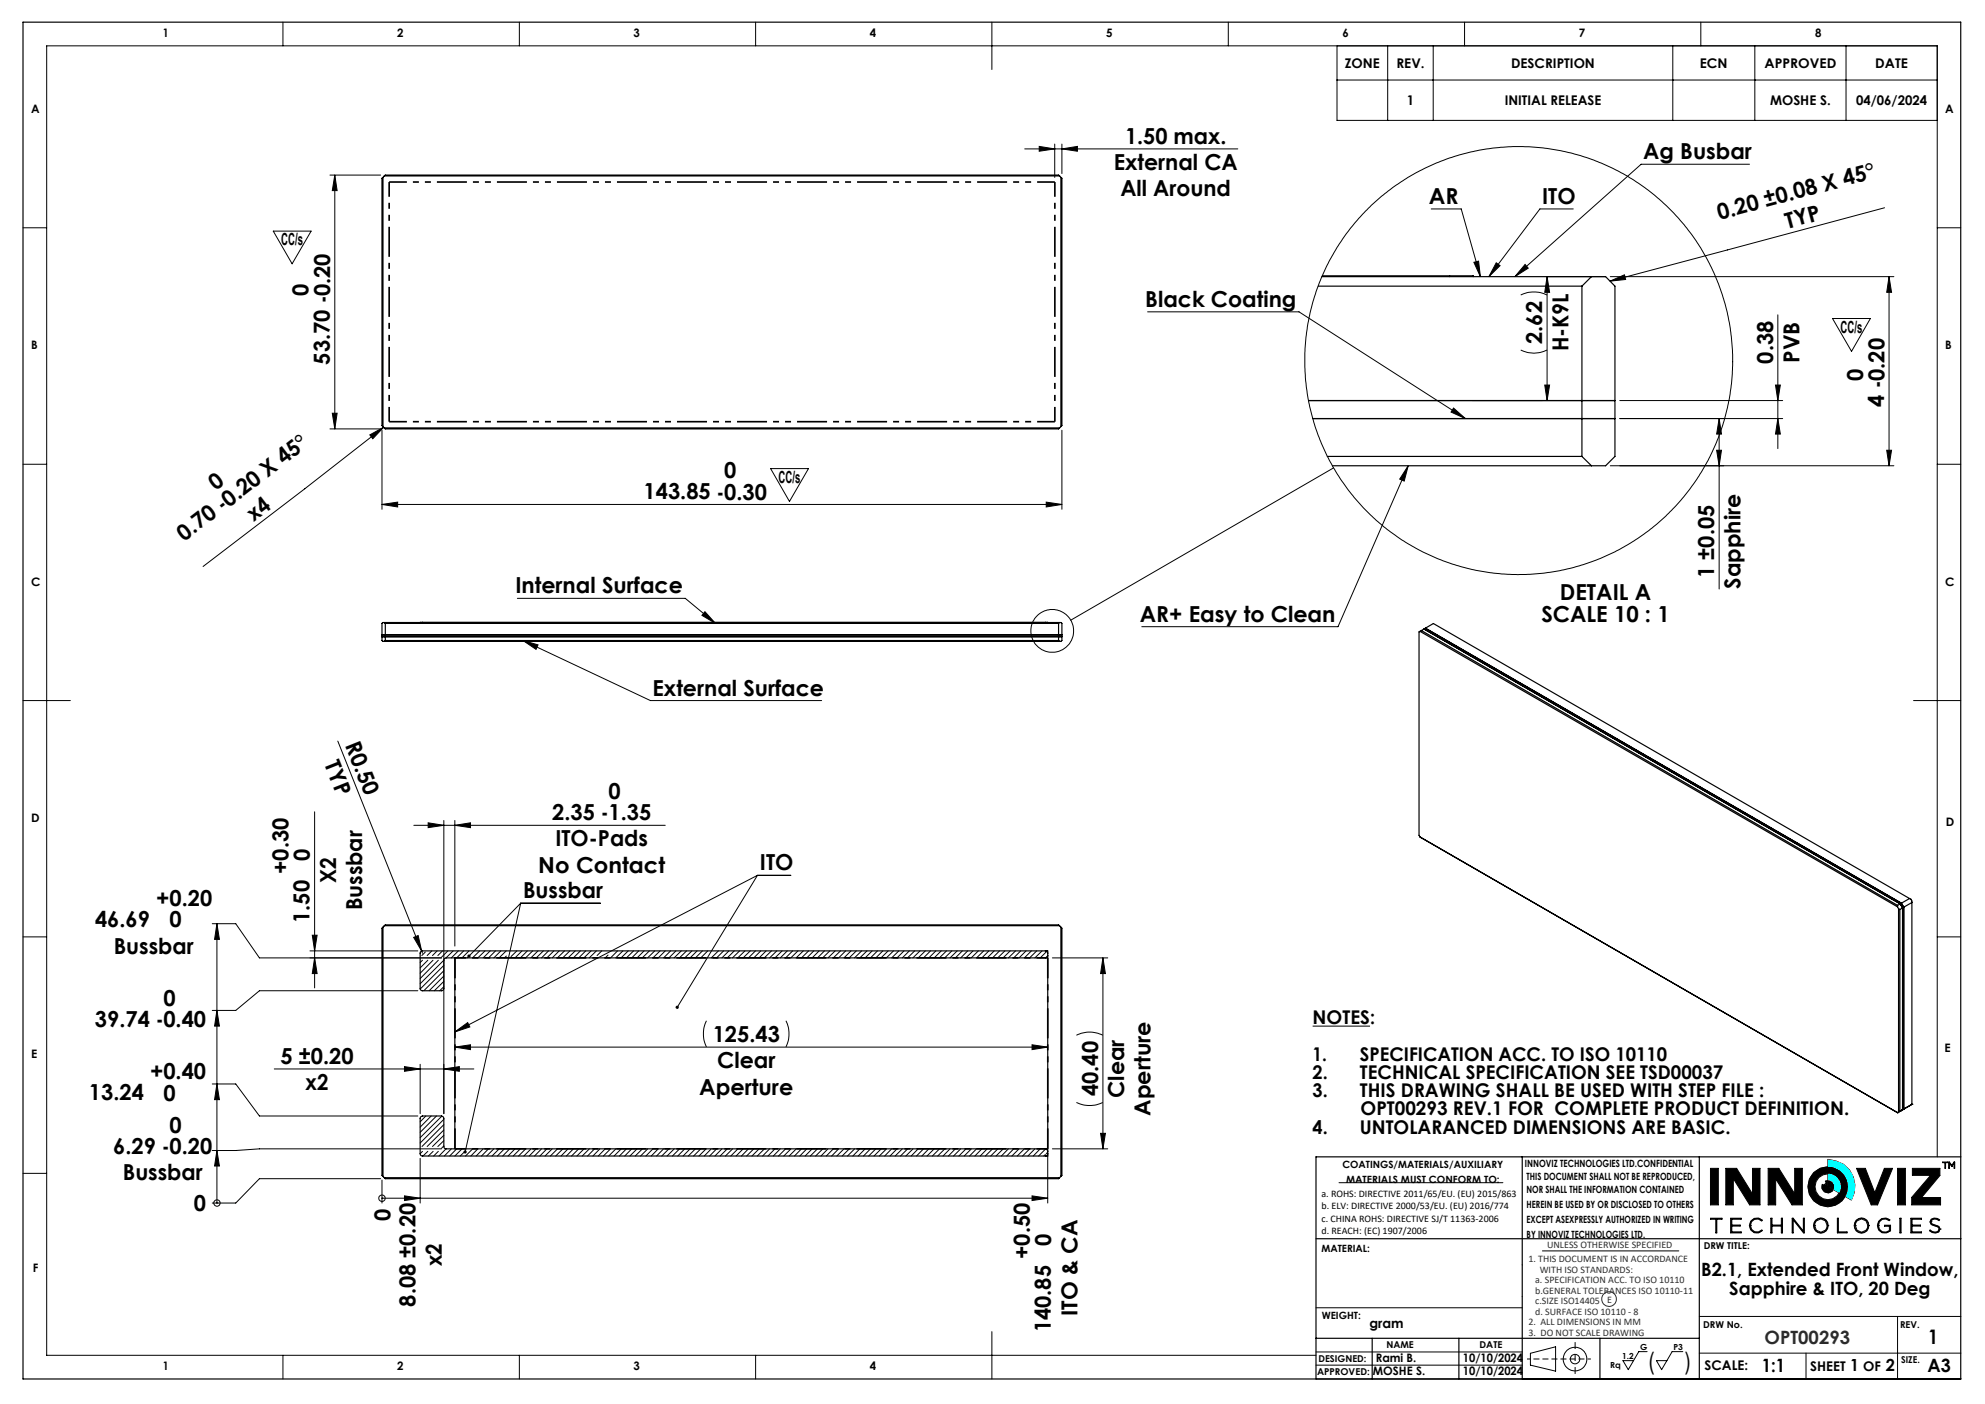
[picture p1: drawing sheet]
<svg xmlns="http://www.w3.org/2000/svg" width="420mm" height="297mm" viewBox="0 0 420 297" stroke-linecap="round" stroke-linejoin="round" font-family="sans-serif">
<g fill="none" stroke="#000" stroke-width=".25">
<path d="M81 37.5l-.2 .2v52.3l.7 .7h142.5l.7-.7v-52.3l-.2-.2M81 37.5v52.7M81.3 37.2h142.9M81.3 37.2l.2-.2h142.5l.2 .2M81.3 37.2l-.3 .3M224.2 37.2l.3 .3M224.5 37.5v52.7M279.7 58.5h60l2 2v36.1l-2 1.9h-57.8M279.8 58.3h26.9M306.7 58.3h5v.2M306.7 58.3v.2M336.7 58.5l-2 2"/>
<path d="M278.9 60.5h55.8M334.7 60.5v36.1M81.3 90.5h142.9M276.9 84.7h64.8M277.8 88.5h63.9M280.8 96.6h53.9M334.7 96.6l2 1.9M80.8 131.9l.2-.2h143.5l.2 .2v3.6l-.2 .2h-143.5l-.2-.2zM80.8 134.3h143.9M80.8 134.7h143.9M81.3 131.7l.2 .2M81.5 131.9v3.6"/>
<path d="M81.5 135.5l-.2 .2M81.5 135.5h142.5M81.5 131.9h142.5M89.4 131.7h-.5M89.4 131.7h.1M89.4 131.7h131.8M221.2 131.7h.5M221.2 131.7h.1M224 131.9v3.6M224 135.5l.2 .2M224.2 131.7l-.2 .2M300.5 133.6l-.3 .1v43l.3 .4"/>
<path d="M300.5 133.6l101 58.2M300.7 133.4l-.2 .2M300.7 133.4l100.8 58.1M301.3 133.1l100.8 58.1M301.3 133.1l-.6 .3M301.6 132.9l100.7 58.2 .5 .8M301.6 132.9l-.3 .2M301.6 132.9l1.7-1 100.7 58.2M300.5 177.1l101 58.3M81 196.1l-.2 .3v52.2l.7 .7h142.5l.7-.7v-52.2l-.2-.3M81 196.1v52.7M81.3 195.8l.2-.2h142.5l.2 .2"/>
<path d="M81.3 195.8h142.9M81.3 195.8l-.3 .3M224.2 195.8l.3 .3M224.5 196.1v52.7M401.5 191.5v.3M401.5 191.8l.2 .4M401.7 192.2l.3 .2M401.7 192.2v43.1M402 192.4v42.7l-.3 .2M402.1 191.2l.5 .8M402.1 191.2l-.6 .3M402.6 192v42.8"/>
<path d="M402.6 192l-.6 .4M402.8 191.9l-.2 .1M402.8 191.9v42.7M404 190.1l-1.9 1.1M404 190.1l.3 .1 .2 .4v43M404.5 190.9l-1.7 1M96.2 202.6v40.4M221.2 201.2l.3 .1 .2 .3M221.7 202.1l-.2 .4-.2 .1h-126.9l-.3 .2-.2 .3v6.2l-.4 .3h-4.2l-.4-.4v-7.7l.4-.3h132.4v43.3h-132.4l-.4-.3v-7.7l.5-.4h4l.5 .3v6.2l.4 .4h126.9l.3 .2 .2 .4M401.5 235.4h.1M401.7 235.3l-.2 .1M402.6 234.8l-1.1 .6"/>
<path d="M402.8 234.6l-.2 .2M402.8 234.6l-.5 .3M404.5 233.6h.1M404.5 233.6l-2.4 1.5M404.5 233.6l-.5 .3M81.3 249.1h142.9M221.7 244l-.2 .4-.3 .1M322.1 244.7v47M359.6 244.7v47M414.9 244.7h-136.5v47M278.4 262h136.5M278.4 283.1h81.2"/>
<path d="M290.3 283.1v8.6M308.7 283.1v8.6M338.5 283.1v8.6M414.9 291.7v-287h-410v287h410"/>
</g>
<g fill="none" stroke="#000" stroke-width=".21">
<path d="M59.9 4.7v5M109.9 4.7v5M159.9 4.7v5M209.9 4.7v10M259.9 4.7v5M309.9 4.7v5M359.9 4.7v5M4.9 48.2h5M57.8 48.9h8l-4 6.9zM409.9 48.2h5M387.7 67.4h8l-3.9 6.9zM4.9 98.2h5"/>
<path d="M163.1 99.1h8l-4.1 7zM409.9 98.2h5M4.9 148.2h10M404.9 148.2h10M4.9 198.2h5M409.9 198.2h5M4.9 248.2h5M283.3 250.2h34.7M361.9 247.2h1.7v7.7h-1.7zM361.9 257.7h2.4v.2h-1v2.9h-.3v-2.9h-1.1zM365.2 247.2h2.3l3.3 5.3v-5.3h1.6v7.7h-2.2l-3.4-5.5-.1 5.5h-1.5zM366.2 257.7h2.2v.2h-2v1.2h1.8v.3h-1.8v1.2h2v.2h-2.2z"/>
<path d="M370.1 259.3h.1M370.1 259.3l.3-1 .8-.6h.9l.8 .4-.2 .2-.7-.4h-.8l-.6 .5-.2 .9M370.1 259.3l.3 .9 .8 .6h.9l.8-.5-.1-.1-.7 .4h-.8l-.7-.5-.2-.8M370.4 259.3h.1M374.7 257.7h.2v1.4h2v-1.4h.3v3.1h-.3v-1.4h-2v1.4h-.2zM375.7 249.4h.1M375.7 249.4v5.5h-1.6v-7.7h2.3l3.3 5.3M375.7 249.4l3.5 5.5h2.2v-7.7h-1.7v5.3M379.2 257.7h.2l2.2 2.7v-2.7h.2v3.1h-.2l-2.2-2.7v2.7h-.2zM379.7 252.5h.1M383.7 259.3h.1M383.7 259.3a1.55 1.55 0 0 1 1.6-1.7 1.55 1.55 0 0 1 1.5 1.7"/>
<path d="M383.7 259.3a1.55 1.55 0 0 0 1.6 1.6 1.55 1.55 0 0 0 1.5-1.6M384 259.3h.1M384 259.3v-.6l.3-.4 1-.5 .9 .5 .4 1M384 259.3l.3 .9 1 .5 .9-.5 .4-.9M386.2 249.8l.9-.1 .7 .6 .3 .8-.4 .9-.8 .4-.9-.3-.5-.7 .1-.9 .4 .1 .3-.3zM386.6 259.3h.1M386.8 245.2a5.7 5.7 0 0 1 4.9 8.7l-4.9-2.9zM386.8 259.3h.1M388.8 257.7h.2v2.9h1.8v.2h-2zM392.3 259.3h.1M392.3 259.3a1.55 1.55 0 0 1 1.6-1.7 1.55 1.55 0 0 1 1.5 1.7M392.3 259.3a1.55 1.55 0 0 0 1.6 1.6 1.55 1.55 0 0 0 1.5-1.6"/>
<path d="M392.6 259.3h.1M392.6 259.3v-.6l.3-.4 1-.5 .9 .5 .4 1M392.6 259.3l.3 .9 1 .5 .9-.5 .4-.9M392.8 247.2h1.9l2 5.1 2-5.1h1.7l-3.1 7.7h-1.4zM395.2 259.3h.1M395.4 259.3h.1M396.7 252.3h.1M397.2 259.3h.1M397.2 259.3a1.59 1.59 0 0 1 1-1.5 1.59 1.59 0 0 1 1.7 .3l-.2 .1-.7-.3h-.7l-.6 .6-.2 .8M397.2 259.3l.3 .9 .7 .6h1l.8-.4v-1.2h-1.3v.2h1.1v.9l-.7 .3h-.8l-.6-.6-.2-.7M397.5 259.3h.1M401.5 247.2h1.7v7.7h-1.7z"/>
<path d="M402 257.7h.2v3.1h-.2zM404.3 257.7h2.2v.2h-1.9v1.2h1.7v.3h-1.7v1.2h1.9v.2h-2.2zM404.6 247.2h5.9v1.5l-3.9 4.6h4v1.6h-6.1v-1.6l4-4.7h-3.9zM408.3 258.5h.1M408.3 258.5l.3 .5 1.3 .5 .4 .5M408.6 258.4h.1M408.6 258.4a1.01 1.01 0 0 1 1.7-.2l.1-.2a1.24 1.24 0 0 0-2.1 .5M408.6 258.4l.1 .4 .3 .2 1.2 .4 .3 .6M409.9 244.7v-235h-400v277h268.5M410.5 260l-.3 .6-.7 .2-.7-.1-.6-.4 .2-.1 .5 .3 .5 .1 .6-.1 .3-.5M410.5 260h.1M411.1 245.8h1v.2h-.4v1.1h-.2v-1.1h-.4z"/>
<path d="M412.3 245.8l.7 .7 .6-.7v1.3h-.1v-1l-.5 .7-.5-.7v1h-.2zM413 246.8h.1M278.4 276.6h43.7M326.4 264.6h28.8M359.6 278.5h55.3M401.5 278.5v13.2M410.3 260h.1M59.9 286.7v5M109.9 286.7v5M159.9 286.7v5M209.9 281.7v10M278.4 288.8h43.7"/>
<path d="M278.4 286h43.7M323.8 286.3l5.3-1.4v5.2l-5.3-1.3zM359.6 286.2h55.3M382.1 286.2v5.5"/>
<circle cx="321.3" cy="76.3" r="45.3"/>
<circle cx="386.8" cy="251" r="4.2"/>
<circle cx="386.8" cy="251" r="2.73"/>
<circle cx="333.2" cy="287.5" r="2.5"/>
<circle cx="333.3" cy="287.5" r="1.01"/>
</g>
<path d="M333.3 283.9v6.7" fill="none" stroke="#000" stroke-width=".21" stroke-dasharray="15.2 1.3 1.3 1.3" stroke-dashoffset="13.8" stroke-linecap="butt"/>
<path d="M323.1 287.5h13.5" fill="none" stroke="#000" stroke-width=".21" stroke-dasharray="1.3 .6" stroke-dashoffset=".5" stroke-linecap="butt"/>
<g fill="#000">
<path d="M361.9 247.2v7.7h1.7v-7.7zM374.1 247.2v7.7h1.6v-5.5l3.5 5.5h2.2v-7.7h-1.7v5.3l-3.3-5.3zM383.8 248a4.2 4.2 0 0 0 .4 6.4 4.2 4.2 0 0 0 6.3-1.3l-1.4-.8a2.73 2.73 0 0 1-4.7 .1 2.73 2.73 0 0 1 2.4-4.1v-1.5a4.2 4.2 0 0 0-3 1.2zM386.8 246.8v1.5a2.71 2.71 0 0 1 2.3 4l1.4 .8a4.2 4.2 0 0 0-3.7-6.3zM386.2 249.8l.2 .5-.2 .3h-.4l-.2-.1a1.33 1.33 0 0 0 .6 1.7 1.33 1.33 0 0 0 1.7-.5l-1.1-.7v-1.3zM392.8 247.2l3.1 7.7h1.4l3.1-7.7h-1.7l-2 5.1-2-5.1zM401.5 247.2v7.7h1.7v-7.7zM404.6 247.2v1.4h3.9l-4 4.7v1.6h6.1v-1.6h-4l3.9-4.6v-1.5z" fill-rule="evenodd"/>
<path d="M365.2 247.2h2.3l3.3 5.3v-5.3h1.6v7.7h-2.2l-3.4-5.5-.1 5.5h-1.5z" fill-rule="evenodd"/>
<path d="M386.8 249.7v1.3l1.1 .7a1.36 1.36 0 0 0-1.1-2zM411.1 245.8v.2h.4v1.1h.2v-1.1h.4v-.2zM361.9 257.7v.2h1.1v2.9h.3v-2.9h1v-.2zM366.2 257.7v3.1h2.2v-.2h-2v-1.2h1.8v-.3h-1.8v-1.2h2v-.2zM370.6 258.1a1.61 1.61 0 0 0 0 2.3 1.61 1.61 0 0 0 2.3-.1l-.1-.1a1.37 1.37 0 0 1-2 .1 1.37 1.37 0 0 1 0-2 1.37 1.37 0 0 1 1.9 0l.2-.2a1.66 1.66 0 0 0-2.3 0zM374.7 257.7v3.1h.2v-1.4h2v1.4h.3v-3.1h-.3v1.4h-2v-1.4zM383.9 259.2a1.37 1.37 0 0 1 2.7 0 1.37 1.37 0 0 1-2.7 0zM383.7 259.2a1.6 1.6 0 0 0 3.2 0 1.6 1.6 0 0 0-3.2 0zM388.8 257.7v3.1h2v-.2h-1.8v-2.9zM392.9 258.3a1.35 1.35 0 0 1 2 0 1.35 1.35 0 0 1-.3 2 1.35 1.35 0 0 1-1.9-.4l-.1-.8zM392.3 259.2a1.6 1.6 0 0 0 3.2 0 1.6 1.6 0 0 0-3.2 0zM397.8 258a1.64 1.64 0 0 0-.2 2.4 1.64 1.64 0 0 0 2.4 0v-1.2h-1.3v.2h1.1v.9a1.38 1.38 0 0 1-1.9 0 1.38 1.38 0 0 1-.1-1.9 1.38 1.38 0 0 1 1.9-.2l.2-.1a1.73 1.73 0 0 0-2.1-.1zM402 257.7v3.1h.2v-3.1zM404.3 257.7v3.1h2.2v-.2h-1.9v-1.2h1.7v-.3h-1.7v-1.2h1.9v-.2zM379.2 257.7h.2l2.2 2.7v-2.7h.2v3.1h-.2l-2.2-2.7v2.7h-.2zM408.5 258a1.51 1.51 0 0 1 1.9 0l-.2 .2a.91 .91 0 0 0-.9-.4 .91 .91 0 0 0-.7 .7l.2 .4 1.2 .4 .4 .3a.92 .92 0 0 1-.2 1.1 .92 .92 0 0 1-1.1 .1l-.7-.3-.2-.2 .2-.1a1.13 1.13 0 0 0 1.9-.1l-.2-.5-1.2-.4-.5-.3-.1-.4zM412.3 245.8l.7 .7 .6-.7v1.3h-.1v-1l-.5 .7-.5-.7v1h-.2z" fill-rule="evenodd"/>
</g>
<path d="M386.8 248.3v1.4a1.36 1.36 0 0 1 1.1 2l1.2 .6a2.71 2.71 0 0 0-2.3-4zM386.8 245.2v1.6a4.2 4.2 0 0 1 3.7 6.3l1.2 .8a5.8 5.8 0 0 0-4.9-8.7z" fill-rule="evenodd" fill="#0ff"/>
<g fill="none" stroke="#000" stroke-width=".21">
<path d="M282.9 9.7h127v15.8h-127zM282.9 16.9h127M293.6 9.7v15.8M303.2 9.7v15.8M353.9 9.7v15.8M371.3 9.7v15.8M390.6 9.7v15.8M69.8 37h10.7M70.8 37l.5 3.3h-1zM70.8 37v53.7M216.8 31.5h45.1M219.9 31l3.3 .5-3.3 .5z"/>
<path d="M223.2 30.5v7M224.7 31.5l3.3-.5v1zM224.7 30.5v6.2M370.2 34.7h-23l-26.7 23.8M302.8 44.2h6.4l4 14.3M311.9 55.5l.9-.3 .4 3.3zM316.6 55.6l.8 .6-2.4 2.3zM322.7 55.9l.7 .8-2.9 1.8zM327.3 58.5h12.4M327.3 58.5l.6 3.3h-1.1zM327.3 58.5v26.2M332.9 44.2h-7.1l-10.8 14.3"/>
<path d="M340.6 59.5l3.1-1.4 .3 1zM340.7 58.5h60M398.7 44l-58.1 15.5M399.7 58.5v40M399.7 58.5l.5 3.3h-1zM242.8 66h32l35.3 22.5M321.8 74a6.1 6.1 0 0 0 5.5 0M321.8 62.4a6.4 6.4 0 0 1 5.5 0M376.2 66.6v28.3M69.8 90.7h10.7M70.3 87.4h1l-.5 3.3zM78.2 92l3-1.6-2.3 2.4z"/>
<path d="M80.8 91v16.7M81.2 90.4l-16.7 13-21.5 16.4M224.7 91v16.7M282.2 99l-55.6 32.2M298 98.5l-.9 3.3-.9-.5zM298 98.5l-14.9 34.1h-41.5M307.6 86.3l2.5 2.2-3.1-1.3zM311.5 84.7h14.9M326.8 81.5h1.1l-.6 3.2zM340.7 98.5h60M342.7 84.7h34.5M363.2 95.2h1l-.5 3.3z"/>
<path d="M363.7 88.5l.5 3.3h-1zM363.7 88.5v36.1M375.7 81.5h1l-.5 3.2zM376.2 88.5l.5 3.3h-1zM377.2 88.5h-34.5M399.2 95.2h1l-.5 3.3zM80.8 106.7l3.3-.5v1zM80.8 106.7h143.9M221.4 106.2l3.3 .5-3.3 .5zM109.5 126.6h35.5l6.4 5.3M110.7 135.5l3.1 .9-.4 1zM110.7 135.5l26.9 12.7h36.2"/>
<path d="M149.2 129.4l2.2 2.5-2.9-1.7zM71.5 156.8l17.7 44.4M66.6 171.7v37.3M87.6 174.6h53.2M90.6 174.1l3.3 .5-3.3 .5zM93.9 173.6v62M96.2 174.6l3.4-.5v1zM96.2 173.6v26.5M44.9 195.4h5l5 7.2h38.5M45.9 195.4v59.1M45.9 195.4l.5 3.3h-1zM66.1 197.8h1l-.5 3.4z"/>
<path d="M87.5 198.3l1-.4 .7 3.3zM110.2 191.1h16.8M110.2 191.1l-11 11.1M110.2 191.1l-11.8 52.6M160.3 185.2h7M160.3 185.2l-17 27.9M160.3 185.2l-64.1 33.1M45.9 213.7l.5 3.4h-1zM65.6 201.2h22.8M66.6 202.6l.5 3.3h-1zM88.4 209.6h-33.5l-5 4.1h-5M89.2 201.2l.2 .4"/>
<path d="M89.4 203.1l-.5 .5M90 201.4l-.7 .7M90.5 203.1l-1.6 1.6M91.4 201.2l-1 .9M91.6 203.1l-2.7 2.8M92.5 201.2l-1 .9M92.7 203.1l-3.8 3.9M93.6 201.2l-1 .9M93.9 203.1l-5 5M93.9 204.2l-5 5M93.9 205.3l-4.2 4.3M93.9 206.5l-3.1 3.1"/>
<path d="M93.9 207.6l-2 2M93.9 208.7l-.9 .9M94.8 201.2l-1.4 1.3M95.9 201.2l-1.5 1.4M96.2 218.3l2.8-2 .4 .9zM97 201.2l-1.5 1.4M98.1 201.2l-1.5 1.4M99.2 201.2l-1.4 1.4M99.2 202.3l-.4 .3M101.5 201.2l-1.5 1.4M102.6 201.2l-1.5 1.4M103.7 201.2l-1.5 1.4"/>
<path d="M104.8 201.2l-1.4 1.4M106 201.2l-1.5 1.4M107.1 201.2l-1.5 1.4M107.1 202.2l-.4 .4M109.4 201.2l-1.3 1.1M110.5 201.2l-1.5 1.4M111.6 201.2l-1.5 1.4M112.7 201.2l-1.5 1.4M113.8 201.2l-1.5 1.4M115 201.2l-1.5 1.4M116.1 201.2l-1.5 1.4M117.2 201.2l-1.5 1.4"/>
<path d="M118.3 201.2l-1.5 1.4M119.5 201.2l-1.6 1.4M120.6 201.2l-1.5 1.4M121.7 201.2l-1.5 1.4M122.8 201.2l-1.5 1.4M123.9 201.2l-1.5 1.4M125.1 201.2l-1.6 1.4M126.2 201.2l-1.5 1.4M127.3 201.2l-1 .9M128.7 202l-.6 .6M130.7 201.2l-1.5 1.4M131.8 201.2l-1.5 1.4"/>
<path d="M132.9 201.2l-1.5 1.4M134.1 201.2l-1.6 1.4M135.1 201.2l-1.4 1.4M136.3 201.2l-1.5 1.4M137.4 201.2l-1.5 1.4M138.5 201.2l-1.5 1.4M139.7 201.2l-1.6 1.4M140.8 201.2l-1.5 1.4M141.9 201.2l-1.5 1.4M143 201.2l-1.5 1.4M144.1 201.2l-1.5 1.4M145.3 201.2l-1.5 1.4"/>
<path d="M146.4 201.2l-1.5 1.4M147.5 201.2l-1.5 1.4M148.6 201.2l-1.5 1.4M149.5 215.9a6.4 6.4 0 0 0 0 5.6M149.8 201.2l-1.5 1.4M152 201.2l-1.5 1.4M153.1 201.2l-1.5 1.4M154.2 201.2l-1.4 1.4M155.4 201.2l-1.5 1.4M156.5 201.2l-1.5 1.4M157.6 201.2l-1.5 1.4M158.8 201.2l-1.6 1.4"/>
<path d="M159.8 201.2l-1.4 1.4M161 201.2l-1.5 1.4M162.1 201.2l-1.5 1.4M163.2 201.2l-1.5 1.4M164.4 201.2l-1.6 1.4M165.5 201.2l-1.5 1.4M166.3 215.9a6.4 6.4 0 0 1 0 5.6M166.6 201.2l-1.5 1.4M167.7 201.2l-1.5 1.4M168.8 201.2l-1.5 1.4M170 201.2l-1.5 1.4M171.1 201.2l-1.5 1.4"/>
<path d="M172.2 201.2l-1.5 1.4M173.3 201.2l-1.5 1.4M174.4 201.2l-1.4 1.4M175.6 201.2l-1.5 1.4M176.7 201.2l-1.5 1.4M177.8 201.2l-1.5 1.4M178.9 201.2l-1.5 1.4M180.1 201.2l-1.5 1.4M181.2 201.2l-1.5 1.4M182.3 201.2l-1.5 1.4M183.4 201.2l-1.5 1.4M184.5 201.2l-1.4 1.4"/>
<path d="M185.7 201.2l-1.5 1.4M186.8 201.2l-1.5 1.4M187.9 201.2l-1.5 1.4M189.1 201.2l-1.6 1.4M190.2 201.2l-1.5 1.4M191.3 201.2l-1.5 1.4M192.4 201.2l-1.5 1.4M193.5 201.2l-1.5 1.4M194.7 201.2l-1.6 1.4M195.8 201.2l-1.5 1.4M196.9 201.2l-1.5 1.4M198 201.2l-1.5 1.4"/>
<path d="M199.1 201.2l-1.4 1.4M200.3 201.2l-1.5 1.4M201.4 201.2l-1.5 1.4M202.5 201.2l-1.5 1.4M203.6 201.2l-1.5 1.4M204.8 201.2l-1.5 1.4M205.9 201.2l-1.5 1.4M207 201.2l-1.5 1.4M208.1 201.2l-1.5 1.4M209.2 201.2l-1.4 1.4M210.4 201.2l-1.5 1.4M211.5 201.2l-1.5 1.4"/>
<path d="M212.6 201.2l-1.5 1.4M213.7 201.2l-1.5 1.4M214.9 201.2l-1.5 1.4M216 201.2l-1.5 1.4M217.1 201.2l-1.5 1.4M218.2 201.2l-1.5 1.4M219.4 201.2l-1.6 1.4M220.5 201.2l-1.5 1.4M221.5 201.3l-1.4 1.3M221.7 202.2l-.5 .4M222.7 202.6h11.7M227.8 219a6.1 6.1 0 0 1 5.5 0"/>
<path d="M233.4 202.6l.5 3.3h-1zM233.4 202.6v40.4M277.7 217.1h12.2M44.9 229.3h5l5 6.8h33.5M45.9 229.3l.5 3.3h-1zM58 226.1h42.3M85.6 225.6l3.3 .5-3.3 .5zM88.9 225.1v10.5M90.1 236.1l-1.2 1.2M91.2 236.1l-2.3 2.3M92.4 236.1l-3.5 3.4M93.5 236.1l-4.6 4.6"/>
<path d="M93.9 236.8l-5 5M93.9 237.9l-4.6 4.6M93.9 239l-3.5 3.5M93.9 226.1l3.3-.5v1zM96.2 221.5h125.5M96.2 221.5l3.4-.5v1zM218.4 221l3.3 .5-3.3 .5zM227.8 233.2a6.4 6.4 0 0 0 5.5 0M232.9 239.7h1l-.5 3.3zM45.9 254.5h.1M45.9 243.4l.5 3.3h-1zM80.5 249.3h-25.6l-5 5.2h-5"/>
<path d="M80.8 253.5h.1M80.8 249.6v4.9M80.8 253.5h140.9M85.6 253l3.3 .5-3.3 .5zM88.9 245v9.5M89.4 243.6l-.5 .4M90.5 243.6l-1 .9M91.7 243.6l-1.1 .9M92.7 243.6l-.9 .9M93.4 243h-38.5l-5 .4h-5M93.9 240.2l-2.4 2.3M93.9 241.3l-1.3 1.2"/>
<path d="M93.9 242.4l-.5 .5M94.4 243l-1.5 1.5M95.5 243l-1.5 1.5M96.6 243l-1.5 1.5M97.8 243l-1.6 1.5M98.3 243.7l-.9 .8M100 243l-1.5 1.5M101.1 243l-1.5 1.5M102.2 243l-1.4 1.5M103.4 243l-1.5 1.5M104.5 243l-1.5 1.5M105.6 243l-1.5 1.5"/>
<path d="M106.7 243l-1.5 1.5M107.8 243l-1.4 1.5M109 243l-1.5 1.5M110.1 243l-1.5 1.5M111.2 243l-1.5 1.5M112.4 243l-1.6 1.5M113.5 243l-1.5 1.5M114.6 243l-1.5 1.5M115.7 243l-1.5 1.5M116.8 243l-1.5 1.5M118 243l-1.5 1.5M119.1 243l-1.5 1.5"/>
<path d="M120.2 243l-1.5 1.5M121.3 243l-1.5 1.5M122.4 243l-1.5 1.5M123.6 243l-1.5 1.5M124.7 243l-1.5 1.5M125.8 243l-1.5 1.5M126.9 243l-1.5 1.5M128.1 243l-1.5 1.5M129.2 243l-1.5 1.5M130.3 243l-1.5 1.5M131.4 243l-1.5 1.5M132.5 243l-1.4 1.5"/>
<path d="M133.7 243l-1.5 1.5M134.8 243l-1.5 1.5M135.9 243l-1.5 1.5M137.1 243l-1.6 1.5M138.1 243l-1.4 1.5M139.3 243l-1.5 1.5M140.4 243l-1.5 1.5M141.5 243l-1.5 1.5M142.7 243l-1.6 1.5M143.8 243l-1.5 1.5M144.9 243l-1.5 1.5M146 243l-1.5 1.5"/>
<path d="M147.1 243l-1.5 1.5M148.3 243l-1.5 1.5M149.4 243l-1.5 1.5M150.5 243l-1.5 1.5M151.6 243l-1.5 1.5M152.8 243l-1.5 1.5M153.9 243l-1.5 1.5M155 243l-1.5 1.5M156.1 243l-1.5 1.5M157.2 243l-1.4 1.5M158.4 243l-1.5 1.5M159.5 243l-1.5 1.5"/>
<path d="M160.6 243l-1.5 1.5M161.7 243l-1.5 1.5M162.8 243l-1.4 1.5M164 243l-1.5 1.5M165.1 243l-1.5 1.5M166.2 243l-1.5 1.5M167.4 243l-1.6 1.5M168.5 243l-1.5 1.5M169.6 243l-1.5 1.5M170.7 243l-1.5 1.5M171.8 243l-1.4 1.5M173 243l-1.6 1.5"/>
<path d="M174.1 243l-1.5 1.5M175.2 243l-1.5 1.5M176.3 243l-1.5 1.5M177.4 243l-1.4 1.5M178.6 243l-1.5 1.5M179.7 243l-1.5 1.5M180.8 243l-1.5 1.5M181.9 243l-1.5 1.5M183.1 243l-1.5 1.5M184.2 243l-1.5 1.5M185.3 243l-1.5 1.5M186.4 243l-1.5 1.5"/>
<path d="M187.6 243l-1.5 1.5M188.7 243l-1.5 1.5M189.8 243l-1.5 1.5M190.9 243l-1.5 1.5M192.1 243l-1.6 1.5M193.2 243l-1.5 1.5M194.3 243l-1.5 1.5M195.4 243l-1.5 1.5M196.5 243l-1.4 1.5M197.7 243l-1.6 1.5M198.8 243l-1.5 1.5M199.9 243l-1.5 1.5"/>
<path d="M201 243l-1.5 1.5M202.1 243l-1.4 1.5M203.3 243l-1.5 1.5M204.4 243l-1.5 1.5M205.5 243l-1.5 1.5M206.6 243l-1.5 1.5M207.8 243l-1.5 1.5M208.9 243l-1.5 1.5M210 243l-1.5 1.5M211.1 243l-1.5 1.5M212.3 243l-1.6 1.5M213.4 243l-1.5 1.5"/>
<path d="M214.5 243l-1.5 1.5M215.6 243l-1.5 1.5M216.7 243l-1.5 1.5M217.9 243l-1.5 1.5M218.4 253l3.3 .5-3.3 .5zM219 243l-1.5 1.5M220.1 243l-1.5 1.5M221.2 244.2l-.4 .3M221.2 243.1l-1.5 1.4M221.7 244v10.5M221.7 243.7l-.3 .3M222.7 243h11.7"/>
<path d="M348.5 285.9h-1.8l-2.2 3.8-1.1-1.9h2.2M356.1 285.9h-2.3l-2.2 3.8-1.1-1.9h2.2"/>
<circle cx="222.6" cy="133.5" r="4.5"/>
<circle cx="45.9" cy="254.5" r=".68"/>
<circle cx="80.8" cy="253.5" r=".68"/>
</g>
<circle cx="340.5" cy="274.8" r="1.55" fill="none" stroke="#2c2c2c" stroke-width=".21"/>
<path d="M221.7 202.6h-125.4M221.7 243h-125.4" fill="none" stroke="#000" stroke-width=".35" stroke-dasharray="6.3 1.3 1.3 1.3 1.3 1.3" stroke-dashoffset="4" stroke-linecap="butt"/>
<path d="M96.3 243v-40.4M221.7 243v-40.4" fill="none" stroke="#000" stroke-width=".35" stroke-dasharray="6.3 1.3 1.3 1.3 1.3 1.3" stroke-dashoffset="2" stroke-linecap="butt"/>
<path d="M82.3 38.5v50.7M223.2 89.2v-50.7" fill="none" stroke="#000" stroke-width=".35" stroke-dasharray="6.3 1.3 1.3 1.3 1.3 1.3" stroke-dashoffset="3.2" stroke-linecap="butt"/>
<path d="M223.2 38.5h-140.9M82.3 89.2h140.9" fill="none" stroke="#000" stroke-width=".35" stroke-dasharray="6.3 1.3 1.3 1.3 1.3 1.3" stroke-dashoffset="2.6" stroke-linecap="butt"/>
<g fill="#000">
<path d="M340.6 59.5l3.1-1.4 .3 1zM78.2 92l3-1.6-2.3 2.4zM87.5 198.3l1-.4 .7 3.3z"/>
<path d="M70.8 37l.5 3.3h-1zM70.3 87.4h1l-.5 3.3zM66.1 197.8h1l-.5 3.4zM66.6 202.6l.5 3.3h-1zM399.7 58.5l.5 3.3h-1zM399.2 95.2h1l-.5 3.3zM327.3 58.5l.6 3.3h-1.1zM326.8 81.5h1.1l-.6 3.2z"/>
<path d="M224.7 31.5l3.3-.5v1zM219.9 31l3.3 .5-3.3 .5z"/>
<path d="M363.2 95.2h1l-.5 3.3zM363.7 88.5l.5 3.3h-1z"/>
<path d="M376.2 88.5l.5 3.3h-1zM375.7 81.5h1l-.5 3.2z"/>
<path d="M80.8 106.7l3.3-.5v1zM221.4 106.2l3.3 .5-3.3 .5zM110.7 135.5l3.1 .9-.4 1zM149.2 129.4l2.2 2.5-2.9-1.7zM85.6 225.6l3.3 .5-3.3 .5zM93.9 226.1l3.3-.5v1zM99 202l-.1 .2 .1 .3 .2-.3-.2 .3a.34 .34 0 0 0 .4 0 .34 .34 0 0 0 .1-.5 .34 .34 0 0 0-.5 0zM98.2 243.4l-.1 .3 .3 .3v-.3v.3a.34 .34 0 0 0 .3-.4 .34 .34 0 0 0-.5-.2zM143.1 212.8l-.1 .5 .1 .1 .2-.3-.2 .3a.34 .34 0 0 0 .5-.4 .34 .34 0 0 0-.5-.2zM96.2 218.3l2.8-2 .4 .9zM316.6 55.6l.8 .6-2.4 2.3zM322.7 55.9l.7 .8-2.9 1.8zM311.9 55.5l.9-.3 .4 3.3zM307.6 86.3l2.5 2.2-3.1-1.3zM298 98.5l-.9 3.3-.9-.5z"/>
<path d="M90.6 174.1l3.3 .5-3.3 .5zM96.2 174.6l3.4-.5v1z"/>
<path d="M233.4 202.6l.5 3.3h-1zM232.9 239.7h1l-.5 3.3z"/>
<path d="M96.2 221.5l3.4-.5v1zM218.4 221l3.3 .5-3.3 .5zM45.9 229.3l.5 3.3h-1zM45.9 213.7l.5 3.4h-1zM45.9 243.4l.5 3.3h-1zM45.9 195.4l.5 3.3h-1z"/>
<path d="M85.6 253l3.3 .5-3.3 .5zM218.4 253l3.3 .5-3.3 .5z"/>
</g>
<g font-size="5.6">
<text x="348.7" y="289.8">(</text>
<text x="356.3" y="289.8">)</text>
</g>
<g font-size="4.7">
<text x="235.6" y="36">External CA</text>
<text x="238" y="30.4">1.50 max.</text>
<text x="347.7" y="33.7">Ag Busbar</text>
<text x="237.1" y="41.5">All Around</text>
<text x="302.3" y="43.1">AR</text>
<text x="326.3" y="43.1">ITO</text>
<text x="363.8" y="46.5" transform="rotate(-15 363.8 46.5)">0.20 ±0.08 X 45°</text>
<text x="378.2" y="48.4" transform="rotate(-15 378.2 48.4)">TYP</text>
<text x="65.3" y="62.6" transform="rotate(-90 65.3 62.6)">0</text>
<text x="242.3" y="64.9">Black Coating</text>
<text x="69.8" y="77.1" transform="rotate(-90 69.8 77.1)">53.70 -0.20</text>
<text x="326.3" y="72.7" transform="rotate(-90 326.3 72.7)">2.62</text>
<text x="331.9" y="74.3" transform="rotate(-90 331.9 74.3)">H-K9L</text>
<text x="375.2" y="76.9" transform="rotate(-90 375.2 76.9)">0.38</text>
<text x="380.7" y="76.8" transform="rotate(-90 380.7 76.8)">PVB</text>
<text x="394.2" y="80.6" transform="rotate(-90 394.2 80.6)">0</text>
<text x="398.7" y="86" transform="rotate(-90 398.7 86)">4 -0.20</text>
<text x="153.2" y="101.2">0</text>
<text x="45.7" y="103.8" transform="rotate(-37 45.7 103.8)">0</text>
<text x="136.2" y="105.6">143.85 -0.30</text>
<text x="53.7" y="110.3" transform="rotate(-37 53.7 110.3)">x4</text>
<text x="39" y="114.6" transform="rotate(-37 39 114.6)">0.70 -0.20 X 45°</text>
<text x="109" y="125.5">Internal Surface</text>
<text x="362.7" y="122.3" transform="rotate(-90 362.7 122.3)">1 ±0.05</text>
<text x="368.3" y="124.6" transform="rotate(-90 368.3 124.6)">Sapphire</text>
<text x="241.2" y="131.5">AR+ Easy to Clean</text>
<text x="326.1" y="131.5">SCALE 10 : 1</text>
<text x="330" y="127">DETAIL A</text>
<text x="138.1" y="147.1">External Surface</text>
<text x="68.6" y="161.7" transform="rotate(68 68.6 161.7)">TYP</text>
<text x="72.9" y="157.6" transform="rotate(68 72.9 157.6)">R0.50</text>
<text x="116.9" y="173.4">2.35 -1.35</text>
<text x="128.7" y="169">0</text>
<text x="117.5" y="179.1">ITO-Pads</text>
<text x="61" y="184.9" transform="rotate(-90 61 184.9)">+0.30</text>
<text x="65.5" y="182.1" transform="rotate(-90 65.5 182.1)">0</text>
<text x="113.9" y="184.6">No Contact</text>
<text x="160.8" y="184.1">ITO</text>
<text x="33" y="191.6">+0.20</text>
<text x="71.1" y="186.8" transform="rotate(-90 71.1 186.8)">X2</text>
<text x="110.7" y="190">Bussbar</text>
<text x="20.1" y="196.1">46.69</text>
<text x="35.9" y="196.2">0</text>
<text x="65.5" y="195.2" transform="rotate(-90 65.5 195.2)">1.50</text>
<text x="76.7" y="192.6" transform="rotate(-90 76.7 192.6)">Bussbar</text>
<text x="24.1" y="201.7">Bussbar</text>
<text x="34.6" y="212.7">0</text>
<text x="20.1" y="217.2">39.74 -0.40</text>
<text x="150.8" y="220.4">125.43</text>
<text x="59.3" y="225.1">5 ±0.20</text>
<text x="151.7" y="226">Clear</text>
<text x="18.8" y="232.8">13.24</text>
<text x="31.7" y="228.3">+0.40</text>
<text x="34.6" y="232.8">0</text>
<text x="64.7" y="230.6">x2</text>
<text x="147.9" y="231.6">Aperture</text>
<text x="232.3" y="231.9" transform="rotate(-90 232.3 231.9)">40.40</text>
<text x="237.9" y="232.3" transform="rotate(-90 237.9 232.3)">Clear</text>
<text x="35.9" y="239.6">0</text>
<text x="243.4" y="236" transform="rotate(-90 243.4 236)">Aperture</text>
<text x="24" y="244">6.29 -0.20</text>
<text x="26" y="249.7">Bussbar</text>
<text x="41" y="256.2">0</text>
<text x="82.6" y="258.3" transform="rotate(-90 82.6 258.3)">0</text>
<text x="222.4" y="263.5" transform="rotate(-90 222.4 263.5)">0</text>
<text x="93.5" y="267.9" transform="rotate(-90 93.5 267.9)">x2</text>
<text x="217.9" y="266.4" transform="rotate(-90 217.9 266.4)">+0.50</text>
<text x="87.9" y="276.4" transform="rotate(-90 87.9 276.4)">8.08 ±0.20</text>
<text x="222.4" y="281.9" transform="rotate(-90 222.4 281.9)">140.85</text>
<text x="228" y="278.4" transform="rotate(-90 228 278.4)">ITO &amp; CA</text>
</g>
<text font-size="4.2" x="408" y="284.3">1</text>
<g font-size="4">
<text x="277.7" y="216.6">NOTES:</text>
<text x="277.7" y="224.5">1.</text>
<text x="287.7" y="224.5">SPECIFICATION ACC. TO ISO 10110</text>
<text x="277.7" y="228.3">2.</text>
<text x="277.7" y="232.1">3.</text>
<text x="287.7" y="228.3">TECHNICAL SPECIFICATION SEE TSD00037</text>
<text x="287.7" y="232.1">THIS DRAWING SHALL BE USED WITH STEP FILE :</text>
<text x="277.7" y="239.8">4.</text>
<text x="287.7" y="239.8">UNTOLARANCED DIMENSIONS ARE BASIC.</text>
<text x="287.9" y="236">OPT00293 REV.1 FOR COMPLETE PRODUCT DEFINITION.</text>
</g>
<g font-size="3.9">
<text x="360" y="270">B2.1, Extended Front Window,</text>
<text x="365.9" y="273.9">Sapphire &amp; ITO, 20 Deg</text>
<text x="372.8" y="290.2">1:1</text>
<text x="407.8" y="290.3">A3</text>
</g>
<text font-size="3.9" fill="#2c2c2c" x="373.4" y="284.3">OPT00293</text>
<g font-size="3.5">
<text x="59.5" y="51.9">CC/s</text>
<text x="389.4" y="70.4">CC/s</text>
<text x="164.7" y="102.2">CC/s</text>
<text x="391.5" y="290">1</text>
<text x="399" y="290">2</text>
</g>
<g font-size="2.8">
<text x="284.6" y="14.4">ZONE</text>
<text x="295.5" y="14.4">REV.</text>
<text x="319.7" y="14.4">DESCRIPTION</text>
<text x="359.7" y="14.4">ECN</text>
<text x="373.4" y="14.4">APPROVED</text>
<text x="396.8" y="14.4">DATE</text>
<text x="297.7" y="22.2">1</text>
<text x="318.4" y="22.2">INITIAL RELEASE</text>
<text x="374.5" y="22.2">MOSHE S.</text>
<text x="392.8" y="22.2">04/06/2024</text>
<text x="289.8" y="280.9">gram</text>
<text x="360.7" y="289.9">SCALE:</text>
<text x="383" y="290">SHEET</text>
<text x="394.3" y="290">OF</text>
</g>
<g font-size="2.5">
<text x="34.5" y="7.9">1</text>
<text x="84.1" y="7.9">2</text>
<text x="134.1" y="7.9">3</text>
<text x="184.1" y="7.9">4</text>
<text x="234.1" y="7.9">5</text>
<text x="284.1" y="7.9">6</text>
<text x="334.1" y="7.9">7</text>
<text x="384.1" y="7.9">8</text>
<text x="6.6" y="23.9">A</text>
<text x="411.6" y="23.9">A</text>
<text x="6.6" y="73.9">B</text>
<text x="411.6" y="73.9">B</text>
<text x="6.6" y="123.9">C</text>
<text x="411.6" y="123.9">C</text>
<text x="6.6" y="173.9">D</text>
<text x="411.7" y="174.7">D</text>
<text x="6.6" y="223.9">E</text>
<text x="411.4" y="222.5">E</text>
<text x="6.9" y="269.2">F</text>
<text x="34.5" y="289.9">1</text>
<text x="84.1" y="289.9">2</text>
<text x="134.1" y="289.9">3</text>
<text x="184.1" y="289.9">4</text>
<text x="290.5" y="290.9">MOSHE S.</text>
<text x="291.1" y="288.2">Rami B.</text>
<text x="309.5" y="288.2">10/10/2024</text>
<text x="309.5" y="290.9">10/10/2024</text>
</g>
<g font-size="2.1">
<text x="284" y="247.2">COATINGS/MATERIALS/AUXILIARY</text>
<text x="284.8" y="250.3">MATERIALS MUST CONFORM TO:</text>
<text x="322.7" y="246.8">INNOVIZ TECHNOLOGIES LTD.CONFIDENTIAL</text>
<text x="323" y="249.5">THIS DOCUMENT SHALL NOT BE REPRODUCED,</text>
<text x="279.6" y="253.2">a. ROHS: DIRECTIVE 2011/65/EU. (EU) 2015/863</text>
<text x="279.6" y="255.8">b. ELV: DIRECTIVE 2000/53/EU. (EU) 2016/774</text>
<text x="323" y="252.4">NOR SHALL THE INFORMATION CONTAINED</text>
<text x="323" y="255.6">HEREIN BE USED BY OR DISCLOSED TO OTHERS</text>
<text x="279.6" y="258.4">c. CHINA ROHS: DIRECTIVE SJ/T 11363-2006</text>
<text x="279.6" y="261">d. REACH: (EC) 1907/2006</text>
<text x="323" y="258.7">EXCEPT ASEXPRESSLY AUTHORIZED IN WRITING</text>
<text x="323" y="261.8">BY INNOVIZ TECHNOLOGIES LTD.</text>
<text x="279.6" y="264.9">MATERIAL:</text>
<text x="279.7" y="279.1">WEIGHT:</text>
</g>
<g font-size="2.1" fill="#2c2c2c">
<text x="327.3" y="264">UNLESS OTHERWISE SPECIFIED</text>
<text x="323.4" y="267">1. THIS DOCUMENT IS IN ACCORDANCE</text>
<text x="325.8" y="269.2">WITH ISO STANDARDS:</text>
<text x="324.8" y="275.9">c.SIZE ISO14405</text>
<text x="324.8" y="271.4">a. SPECIFICATION ACC. TO ISO 10110</text>
<text x="324.8" y="273.7">b.GENERAL TOLERANCES ISO 10110-11</text>
<text x="340.1" y="275.5">E</text>
<text x="323.4" y="280.3">2. ALL DIMENSIONS IN MM</text>
<text x="324.8" y="278.1">d. SURFACE ISO 10110 - 8</text>
<text x="323.4" y="282.5">3. DO NOT SCALE DRAWING</text>
</g>
<g font-size="2">
<text x="360.5" y="264.3">DRW TITLE:</text>
<text x="360.4" y="280.9">DRW No.</text>
<text x="402" y="280.9">REV.</text>
<text x="293.3" y="285.1">NAME</text>
<text x="313" y="285.1">DATE</text>
<text x="278.7" y="290.9">APPROVED:</text>
<text x="279" y="288.1">DESIGNED:</text>
<text x="402.3" y="288.3">SIZE.</text>
</g>
<g font-size="1.8">
<text x="343.2" y="287.4">1.2</text>
<text x="347" y="285.5">G</text>
<text x="354.1" y="285.5">P3</text>
<text x="340.7" y="289.3">Rq</text>
</g>
</svg>
